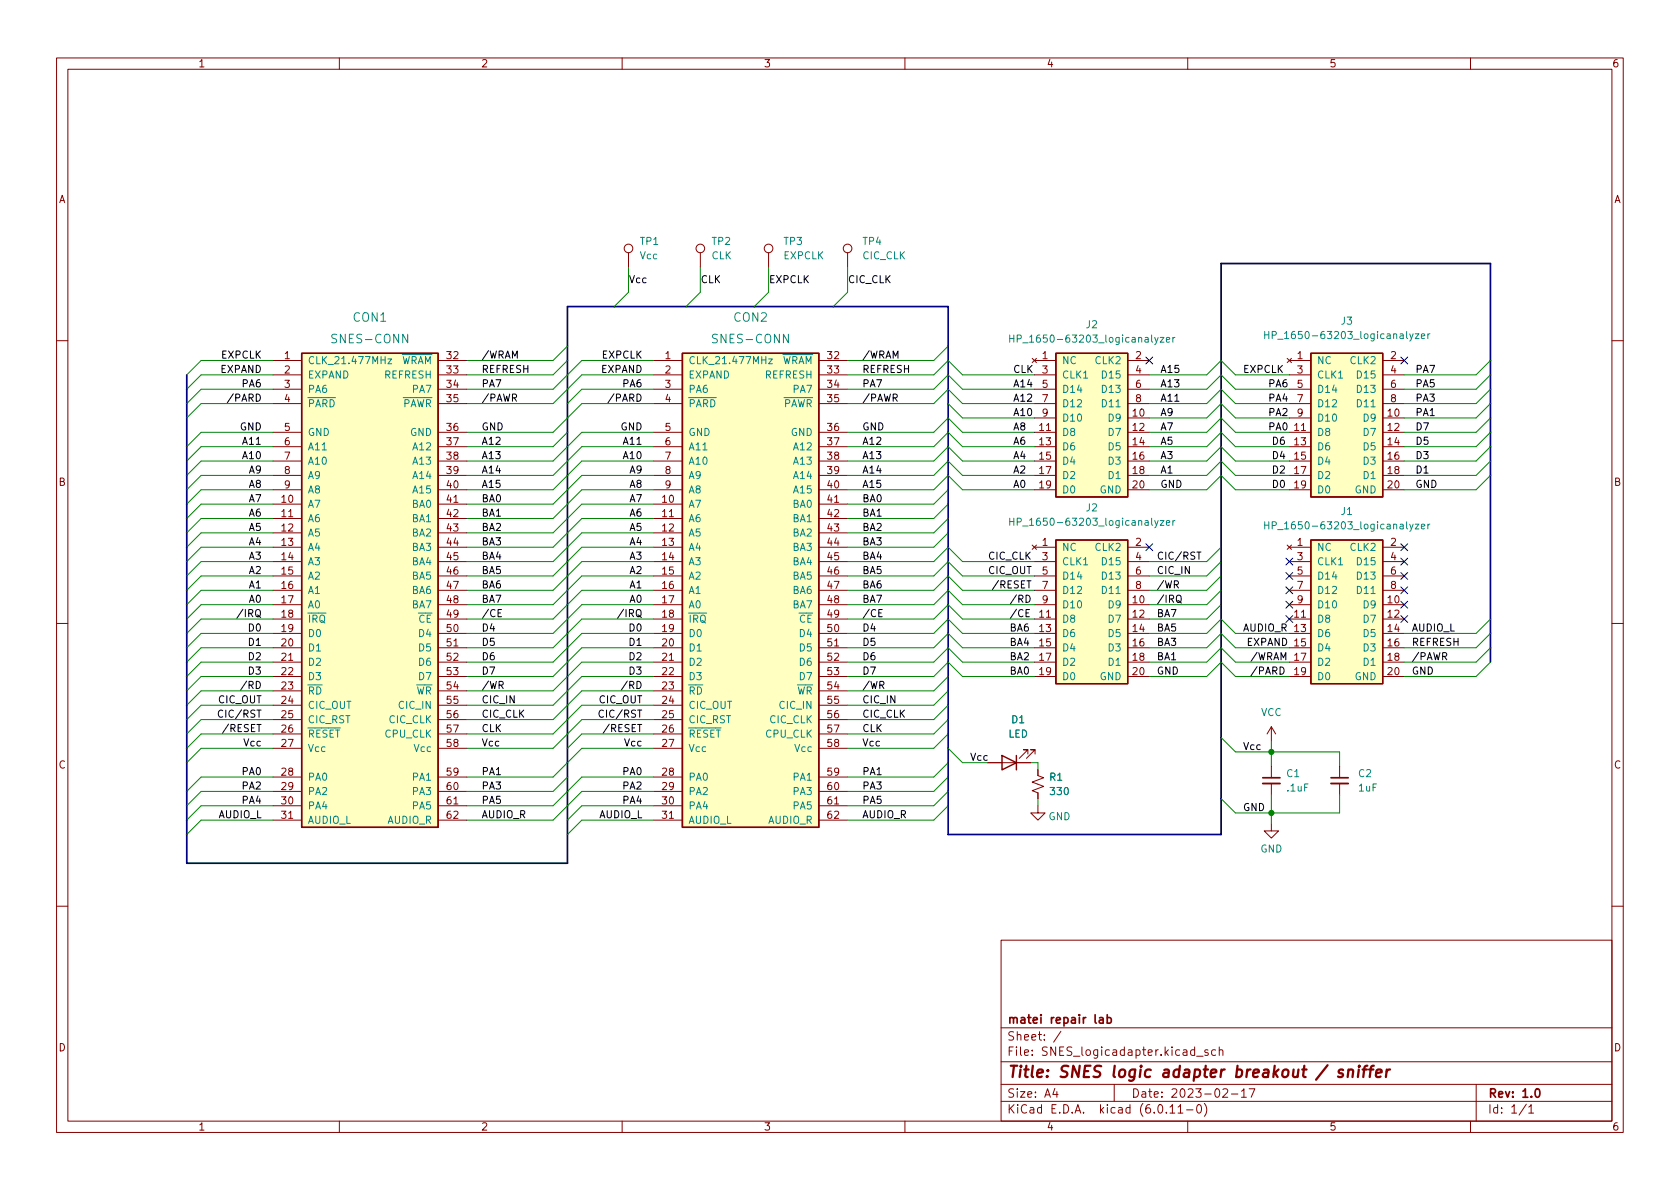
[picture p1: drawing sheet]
<svg xmlns="http://www.w3.org/2000/svg" width="297mm" height="210mm" viewBox="0 0 297 210" stroke-linecap="round" stroke-linejoin="round" font-family="sans-serif">
<g fill="none" stroke="#840000" stroke-width=".18">
<path d="M10 10.2h277v190.1h-277zM12 12.2h273v186.1h-273zM60 10.2v2M110 10.2v2M160 10.2v2M210 10.2v2M260 10.2v2M111.1 44.7v2.5M123.8 44.7v2.5M135.9 44.7v2.5M149.9 44.7v2.5M10 60.2h2"/>
<path d="M48.3 63.7h5M48.3 66.3h5M48.3 68.8h5M48.3 71.4h5M48.3 76.4h5M48.3 79h5M77.5 63.7h5M77.5 66.3h5M77.5 68.8h5M77.5 71.4h5M77.5 76.4h5M77.5 79h5"/>
<path d="M115.6 63.7h5M115.6 66.3h5M115.6 68.8h5M115.6 71.4h5M115.6 76.4h5M115.6 79h5M144.8 63.7h5.1M144.8 66.3h5.1M144.8 68.8h5.1M144.8 71.4h5.1M144.8 76.4h5.1M144.8 79h5.1"/>
<path d="M182.5 63.4l.8 .7M182.9 63.7h3.8M182.9 66.3h3.8M182.9 68.8h3.8M182.9 71.4h3.8M182.9 76.4h3.8M182.9 79h3.8M182.9 73.9h3.8M183.3 63.4l-.8 .7M185 76.1h.8M199.4 63.7h3.8M199.4 66.3h3.8"/>
<path d="M199.4 68.8h3.8M199.4 71.4h3.8M199.4 76.4h3.8M199.4 79h3.8M199.4 73.9h3.8M227.6 63.4l.7 .7M228 63.7h3.8M228 66.3h3.8M228 68.8h3.8M228 71.4h3.8M228 76.4h3.8M228 79h3.8"/>
<path d="M228 73.9h3.8M228.3 63.4l-.7 .7M230.1 76.1h.7M244.5 63.7h3.8M244.5 66.3h3.8M244.5 68.8h3.8M244.5 71.4h3.8M244.5 76.4h3.8M244.5 79h3.8M244.5 73.9h3.8M285 60.2h2M48.3 89.1h5"/>
<path d="M48.3 91.7h5M48.3 94.2h5M48.3 96.8h5M48.3 99.3h5M48.3 81.5h5M48.3 84.1h5M48.3 86.6h5M51 91.4h.8M77.5 89.1h5M77.5 91.7h5M77.5 94.2h5M77.5 96.8h5"/>
<path d="M77.5 99.3h5M77.5 81.5h5M77.5 84.1h5M77.5 86.6h5M80.3 88.8h.7M115.6 89.1h5M115.6 91.7h5M115.6 94.2h5M115.6 96.8h5M115.6 99.3h5M115.6 81.5h5M115.6 84.1h5"/>
<path d="M115.6 86.6h5M118.4 91.4h.7M144.8 89.1h5.1M144.8 91.7h5.1M144.8 94.2h5.1M144.8 96.8h5.1M144.8 99.3h5.1M144.8 81.5h5.1M144.8 84.1h5.1M144.8 86.6h5.1M147.6 88.8h.7M182.5 96.4l.8 .7"/>
<path d="M182.9 96.8h3.8M182.9 99.3h3.8M182.9 81.5h3.8M182.9 84.1h3.8M182.9 86.6h3.8M183.3 96.4l-.8 .7M199.4 96.8h3.8M199.4 99.3h3.8M199.4 81.5h3.8M199.4 84.1h3.8M199.4 86.6h3.8M227.6 96.4l.7 .7"/>
<path d="M228 96.8h3.8M228 99.3h3.8M228 81.5h3.8M228 84.1h3.8M228 86.6h3.8M228.3 96.4l-.7 .7M244.5 96.8h3.8M244.5 99.3h3.8M244.5 81.5h3.8M244.5 84.1h3.8M244.5 86.6h3.8M10 110.2h2"/>
<path d="M48.3 101.8h5M48.3 104.4h5M48.3 106.9h5M48.3 109.5h5M48.3 112h5M48.3 114.5h5M48.3 117.1h5M48.3 119.6h5M51 116.8h.8M77.5 101.8h5M77.5 104.4h5M77.5 106.9h5"/>
<path d="M77.5 109.5h5M77.5 112h5M77.5 114.5h5M77.5 117.1h5M77.5 119.6h5M80.3 114.2h.7M115.6 101.8h5M115.6 104.4h5M115.6 106.9h5M115.6 109.5h5M115.6 112h5M115.6 114.5h5"/>
<path d="M115.6 117.1h5M115.6 119.6h5M118.4 116.8h.7M144.8 101.8h5.1M144.8 104.4h5.1M144.8 106.9h5.1M144.8 109.5h5.1M144.8 112h5.1M144.8 114.5h5.1M144.8 117.1h5.1M144.8 119.6h5.1M147.6 114.2h.7"/>
<path d="M182.9 101.8h3.8M182.9 104.4h3.8M182.9 106.9h3.8M182.9 109.5h3.8M182.9 112h3.8M182.9 114.5h3.8M182.9 117.1h3.8M182.9 119.6h3.8M185 109.2h.8M199.4 101.8h3.8M199.4 104.4h3.8M199.4 106.9h3.8"/>
<path d="M199.4 109.5h3.8M199.4 112h3.8M199.4 114.5h3.8M199.4 117.1h3.8M199.4 119.6h3.8M228 101.8h3.8M228 104.4h3.8M228 106.9h3.8M228 109.5h3.8M228 112h3.8M228 114.5h3.8M228 117.1h3.8"/>
<path d="M228 119.6h3.8M230.1 109.2h.7M244.5 101.8h3.8M244.5 104.4h3.8M244.5 106.9h3.8M244.5 109.5h3.8M244.5 112h3.8M244.5 114.5h3.8M244.5 117.1h3.8M244.5 119.6h3.8M285 110.2h2M48.3 122.2h5"/>
<path d="M48.3 124.7h5M48.3 127.2h5M48.3 129.8h5M48.3 132.3h5M48.3 137.4h5M48.3 139.9h5M77.5 122.2h5M77.5 124.7h5M77.5 127.2h5M77.5 129.8h5M77.5 132.3h5M77.5 137.4h5"/>
<path d="M77.5 139.9h5M115.6 122.2h5M115.6 124.7h5M115.6 127.2h5M115.6 129.8h5M115.6 132.3h5M115.6 137.4h5M115.6 139.9h5M144.8 122.2h5.1M144.8 124.7h5.1M144.8 127.2h5.1M144.8 129.8h5.1"/>
<path d="M144.8 132.3h5.1M144.8 137.4h5.1M144.8 139.9h5.1M174.6 134.9h7.6M181.7 133.3v-.7h-.7h.7l-1.5 1.5M183 133.3v-.7h-.8h.8l-1.5 1.5M183.5 136.1v1.1l1 .3-2 .8 2 .8-2 .7 1 .4v1M224.8 128.5v2.6M224.8 135.5v2M224.8 138.6v2M224.8 128.5l-.8 1.3M224.8 128.5l.8 1.3"/>
<path d="M236.9 135.5v2M236.9 138.6v2M48.3 142.5h5M48.3 145h5M51 144.7h.8M77.5 142.5h5M77.5 145h5M80.3 142.2h.7M115.6 142.5h5M115.6 145h5M118.4 144.7h.7M144.8 142.5h5.1"/>
<path d="M144.8 145h5.1M147.6 142.2h.7M183.5 142.5v1.3h1.3l-1.3 1.2-1.3-1.2h1.3M224.8 145.7v1.2h1.3l-1.3 1.3-1.3-1.3h1.3M10 160.2h2M177 166.3h108v32h-108zM285 160.2h2M60 198.3v2M110 198.3v2M160 198.3v2M177 194.8h108M177 191.8h108"/>
<path d="M177 187.8h108M177 181.8h108M182.5 186.5v.1M182.5 185.7v.1M184.6 183.8v.1M184.6 183v.1M187.6 182.4l-1.3 1.9M197 191.8v3M210 198.3v2M211.8 195.4l.1-.1a.81 .81 0 0 1 .6 .7 .81 .81 0 0 1-.3 .8h-.1a.81 .81 0 0 1-.6-.6 .81 .81 0 0 1 .3-.8zM212.9 195.1a1.72 1.72 0 0 1 0 2.3M213.6 185.7l-.4-.1-.2 .2 .1 .3 .5 .1v.4h-.6"/>
<path d="M214.9 185.7l-.4-.1-.3 .3v.4l.2 .3h.5M215.6 185.8l.2-.2 .3 .1 .1 .9M215.6 185.1v1.5M217.7 193.5h1.2M219.5 193l.4-.5v1.5M219.5 194h.9M220.9 192.5h1l-.7 1.5M260 198.3v2M261 191.8v6.5M270.3 195.8l.4-.5v1.5M270.3 196.8h.9"/>
<circle cx="111.1" cy="43.9" r=".76"/>
<circle cx="123.8" cy="43.9" r=".76"/>
<circle cx="135.9" cy="43.9" r=".76"/>
<circle cx="149.9" cy="43.9" r=".76"/>
</g>
<path d="M218.7 189.2l.2-.1 .6 .1 .1 .3v.6a.66 .66 0 0 1-1 .3M218.8 188.5l-.2 2M234.7 188.4l-2 2.5M237.5 189.2a.49 .49 0 0 0-.8 .3l.1 .2 .6 .2 .1 .2-.2 .3-.2 .1-.5-.1" fill="none" stroke="#840000" stroke-width=".4"/>
<path d="M223.3 137.5h3M235.3 137.5h3.1M184.1 179.4v.2M184.1 179.9v1" fill="none" stroke="#840000" stroke-width=".3"/>
<g fill="#ffffc2" stroke="#ffffc2" stroke-width=".18">
<path d="M120.6 62.5h24.2v83.8h-24.2z"/>
<path d="M231.8 62.5h12.7v25.4h-12.7z"/>
<path d="M231.8 95.5h12.7v25.4h-12.7z"/>
<path d="M53.3 62.5h24.2v83.8h-24.2z"/>
<path d="M186.7 95.5h12.7v25.4h-12.7z"/>
<path d="M186.7 62.5h12.7v25.4h-12.7z"/>
</g>
<path d="M53.3 62.5h24.2v83.8h-24.2zM120.6 62.5h24.2v83.8h-24.2zM186.7 62.5h12.7v25.4h-12.7zM231.8 62.5h12.7v25.4h-12.7zM186.7 95.5h12.7v25.4h-12.7zM231.8 95.5h12.7v25.4h-12.7zM177.2 133.6l2.5 1.3-2.5 1.2zM179.7 133.6v2.5" fill="none" stroke="#840000" stroke-width=".25"/>
<g fill="none" stroke="#008484" stroke-width=".18">
<path d="M72.1 59.1v1.5l-.9-1.5v1.5M139.4 59.1v1.5l-.9-1.5v1.5M202.5 59.7h.5v.8M203 60h-.4l-.2 .2 .2 .3h.4M203.6 59.2v1.1l.2 .2M204.2 59.7l.3 .8M204.8 59.7l-.5 1.1-.1 .1M205.1 59.7h.7l-.7 .8h.7M207.4 59.7v.8M207.7 59.7l-.3 .2M247.6 59.1h.4l.1 .8M248.1 59.3l-.4 .1-.2 .2 .2 .3 .4-.1"/>
<path d="M248.7 58.6v1.1l.2 .2M249.3 59l.3 .9M249.9 59l-.5 1.2-.1 .1M250.2 59h.7l-.7 .9h.7M251.3 59.5l.6-.2v-.2l-.4-.1-.2 .2 .1 .6h.5M252.5 59v.9M252.8 59l-.3 .3M58.1 70.3h1.2M68.6 63.5h.6l-.6 .8h.6M71.1 62.7h5.3M71.3 70.3h1.3M125.4 70.3h1.2"/>
<path d="M135.9 63.5h.7l-.7 .8h.7M138.4 62.7h5.3M138.6 70.3h1.3M197.3 71.9h.8M206.2 60.1l.6-.1v-.3h-.4l-.2 .1 .1 .7h.5M242.4 71.9h.7M202.5 92.1h.5v.8M203 92.4h-.4l-.2 .2 .2 .3 .4-.1M203.6 91.6v1.1l.2 .2M204.2 92.1l.3 .8M204.8 92.1l-.5 1.1-.1 .1M205.1 92.1h.7l-.7 .8h.7"/>
<path d="M206.2 92.5l.6-.1v-.3h-.4l-.2 .1 .1 .6h.5M207.4 92.1v.8M207.7 92.1l-.3 .2M247.6 92.7h.4l.1 .8M248.1 93h-.4l-.2 .2 .2 .3h.4M248.7 92.3v1.1l.2 .1M249.3 92.7l.3 .8M249.9 92.7l-.5 1.1-.1 .2M250.2 92.7h.7l-.7 .8h.7M251.3 93.1l.6-.1v-.3h-.4l-.2 .2 .1 .6h.5M252.5 92.7v.8M252.8 92.7l-.3 .2"/>
<path d="M56.3 108.4h1.3M123.6 108.4h1.3M197.3 105h.8M242.4 105h.7"/>
</g>
<path d="M223.3 138.6h3M235.3 138.6h3.1" fill="none" stroke="#840000" stroke-width=".33"/>
<g fill="none" stroke="#000" stroke-width=".18">
<path d="M45.3 69.7a.64 .64 0 0 1 .7 .6 .64 .64 0 0 1-.7 .7zM112.6 69.7a.64 .64 0 0 1 .8 .6 .64 .64 0 0 1-.8 .7zM211.6 97.6h.7M45.4 107.8h.1a.43 .43 0 0 1 .5 .4v.4a.42 .42 0 0 1-.4 .5 .42 .42 0 0 1-.4-.5v-.4zM45.4 108.8l.7 .4M88.7 107.8h-.6v1.3h.6M112.6 108l.2-.2a.43 .43 0 0 1 .5 .4v.4a.42 .42 0 0 1-.4 .5 .42 .42 0 0 1-.4-.5zM112.7 108.8l.7 .4M156 107.8h-.6v1.3h.6M181.4 105.2a.64 .64 0 0 1 .7 .7 .64 .64 0 0 1-.7 .6zM181.6 102.7h.7M182 107.8h-.6v1.3h.6"/>
<path d="M208.1 105.4l.2-.2a.43 .43 0 0 1 .5 .5v.4a.42 .42 0 0 1-.4 .4 .42 .42 0 0 1-.4-.4zM208.2 106.2l.7 .4M226.3 117.9a.64 .64 0 0 1 .7 .7 .64 .64 0 0 1-.7 .6zM45.3 120.5a.64 .64 0 0 1 .7 .6 .64 .64 0 0 1-.7 .7zM45.4 128.1h.8M45.4 125.6h.8M112.6 120.5a.64 .64 0 0 1 .8 .6 .64 .64 0 0 1-.8 .7zM112.7 128.1h.8M112.7 125.6h.8"/>
</g>
<path d="M33 66.3v86.3h67.3v-98.4h67.3v93.4h48.3v-101h47.6v70.5" fill="none" stroke="#000084" stroke-width=".3"/>
<g fill="none" stroke="#008400" stroke-width=".18">
<path d="M111.1 47.2v4.5l-2.5 2.5M123.8 47.2v4.5l-2.5 2.5M135.9 47.2v4.5l-2.6 2.5M149.9 47.2v4.5l-2.6 2.5M48.3 68.8h-12.7l-2.6 2.6M48.3 79h-12.7l-2.6 2.5M48.3 76.4h-12.7l-2.6 2.6M48.3 71.4h-12.7l-2.6 2.5M48.3 63.7h-12.7l-2.6 2.6M48.3 66.3h-12.7l-2.6 2.5M100.3 76.4l-2.5 2.6h-15.3M100.3 61.2l-2.5 2.5h-15.3"/>
<path d="M100.3 63.7l-2.5 2.6h-15.3M115.6 63.7h-12.7l-5.1 5.1h-15.3M115.6 68.8h-12.7l-2.6 2.6M115.6 76.4h-12.7l-5.1 5.1h-15.3M115.6 79h-12.7l-5.1 5.1h-15.3M115.6 71.4h-12.7l-5.1 5h-15.3M115.6 66.3h-12.7l-5.1 5.1h-15.3M149.9 68.8h15.2l2.5-2.5 2.6 2.5h12.7M149.9 79h15.2l2.5-2.6 2.6 2.6h12.7M149.9 76.4h15.2l2.5-2.5 2.6 2.5h12.7M149.9 71.4h15.2l2.5-2.6 2.6 2.6h12.7M149.9 66.3h15.2l2.5-2.6 2.6 2.6h12.7"/>
<path d="M167.6 61.2l-2.5 2.5h-15.2M167.6 71.4l2.6 2.5h12.7M203.2 68.8h10.2l2.5-2.5 2.5 2.5h9.6M203.2 79h10.2l2.5-2.6 2.5 2.6h9.6M203.2 76.4h10.2l2.5-2.5 2.5 2.5h9.6M203.2 71.4h10.2l2.5-2.6 2.5 2.6h9.6M203.2 66.3h10.2l2.5-2.6 2.5 2.6h9.6M203.2 73.9h10.2l2.5-2.5 2.5 2.5h9.6M263.5 66.3l-2.5 2.5h-12.7M263.5 79l-2.5 2.5h-12.7M263.5 76.4l-2.5 2.6h-12.7M263.5 73.9l-2.5 2.5h-12.7"/>
<path d="M263.5 68.8l-2.5 2.6h-12.7M263.5 63.7l-2.5 2.6h-12.7M263.5 71.4l-2.5 2.5h-12.7M48.3 99.3h-12.7l-2.6 2.5M48.3 91.7h-12.7l-2.6 2.5M48.3 81.5h-12.7l-2.6 2.6M48.3 86.6h-12.7l-2.6 2.5M48.3 84.1h-12.7l-2.6 2.5M48.3 89.1h-12.7l-2.6 2.6M48.3 96.8h-12.7l-2.6 2.5M48.3 94.2h-12.7l-2.6 2.6M115.6 94.2h-12.7l-5.1 5.1h-15.3"/>
<path d="M115.6 99.3h-12.7l-5.1 5.1h-15.3M115.6 86.6h-12.7l-5.1 5.1h-15.3M115.6 91.7h-12.7l-5.1 5.1h-15.3M115.6 96.8h-12.7l-5.1 5h-15.3M115.6 81.5h-12.7l-5.1 5.1h-15.3M115.6 84.1h-12.7l-5.1 5h-15.3M115.6 89.1h-12.7l-5.1 5.1h-15.3M149.9 99.3h15.2l2.5-2.5 2.6 2.5h12.7M149.9 81.5h15.2l2.5-2.5 2.6 2.5h12.7M149.9 86.6h15.2l2.5-2.5 2.6 2.5h12.7M149.9 84.1h15.2l2.5-2.6 2.6 2.6h12.7M167.6 89.1l-2.5 2.6h-15.2"/>
<path d="M167.6 86.6l-2.5 2.5h-15.2M167.6 94.2l-2.5 2.6h-15.2M167.6 91.7l-2.5 2.5h-15.2M203.2 81.5h10.2l2.5-2.5 2.5 2.5h9.6M203.2 86.6h10.2l2.5-2.5 2.5 2.5h9.6M203.2 84.1h10.2l2.5-2.6 2.5 2.6h9.6M215.9 96.8l-2.5 2.5h-10.2M215.9 99.3l-2.5 2.5h-10.2M263.5 84.1l-2.5 2.5h-12.7M263.5 81.5l-2.5 2.6h-12.7M48.3 114.5h-12.7l-2.6 2.6M48.3 101.8h-12.7l-2.6 2.6"/>
<path d="M48.3 104.4h-12.7l-2.6 2.5M48.3 109.5h-12.7l-2.6 2.5M48.3 106.9h-12.7l-2.6 2.6M48.3 112h-12.7l-2.6 2.5M48.3 117.1h-12.7l-2.6 2.5M48.3 119.6h-12.7l-2.6 2.6M115.6 117.1h-12.7l-5.1 5.1h-15.3M115.6 109.5h-12.7l-5.1 5h-15.3M115.6 114.5h-12.7l-5.1 5.1h-15.3M115.6 119.6h-12.7l-5.1 5.1h-15.3M115.6 101.8h-12.7l-5.1 5.1h-15.3M115.6 104.4h-12.7l-5.1 5.1h-15.3"/>
<path d="M115.6 106.9h-12.7l-5.1 5.1h-15.3M115.6 112h-12.7l-5.1 5.1h-15.3M149.9 114.5h15.2l2.5-2.5 2.6 2.5h12.7M149.9 101.8h15.2l2.5-2.5 2.6 2.5h12.7M149.9 104.4h15.2l2.5-2.6 2.6 2.6h12.7M149.9 109.5h15.2l2.5-2.6 2.6 2.6h12.7M149.9 106.9h15.2l2.5-2.5 2.6 2.5h12.7M149.9 112h15.2l2.5-2.5 2.6 2.5h12.7M149.9 117.1h15.2l2.5-2.6 2.6 2.6h12.7M149.9 119.6h15.2l2.5-2.5 2.6 2.5h12.7M167.6 119.6l-2.5 2.6h-15.2M203.2 114.5h10.2l2.5-2.5 2.5 2.5h9.6"/>
<path d="M203.2 112h10.2l2.5-2.5 2.5 2.5h9.6M203.2 117.1h10.2l2.5-2.6 2.5 2.6h9.6M203.2 119.6h10.2l2.5-2.5 2.5 2.5h9.6M215.9 101.8l-2.5 2.6h-10.2M215.9 106.9l-2.5 2.6h-10.2M215.9 104.4l-2.5 2.5h-10.2M263.5 112l-2.5 2.5h-12.7M263.5 109.5l-2.5 2.5h-12.7M263.5 114.5l-2.5 2.6h-12.7M263.5 117.1l-2.5 2.5h-12.7M48.3 122.2h-12.7l-2.6 2.5M48.3 124.7h-12.7l-2.6 2.5"/>
<path d="M48.3 137.4h-12.7l-2.6 2.5M48.3 129.8h-12.7l-2.6 2.5M48.3 132.3h-12.7l-2.6 2.6M48.3 127.2h-12.7l-2.6 2.6M48.3 139.9h-12.7l-2.6 2.6M100.3 137.4l-2.5 2.5h-15.3M115.6 122.2h-12.7l-5.1 5h-15.3M115.6 124.7h-12.7l-5.1 5.1h-15.3M115.6 132.3h-12.7l-5.1 5.1h-15.3M115.6 137.4h-12.7l-5.1 5.1h-15.3M115.6 139.9h-12.7l-5.1 5.1h-15.3M115.6 129.8h-12.7l-2.6 2.5"/>
<path d="M115.6 127.2h-12.7l-5.1 5.1h-15.3M167.6 122.2l-2.5 2.5h-15.2M167.6 134.9l-2.5 2.5h-15.2M167.6 127.2l-2.5 2.6h-15.2M167.6 129.8l-2.5 2.5h-15.2M167.6 124.7l-2.5 2.5h-15.2M167.6 139.9l-2.5 2.6h-15.2M167.6 137.4l-2.5 2.5h-15.2M167.6 132.3l2.6 2.6h4.4M182.2 134.9h1.3v1.2M215.9 130.4l2.5 2.6h18.5v2.5M224.8 131.1v4.4"/>
<path d="M48.3 145h-12.7l-2.6 2.6M48.3 142.5h-12.7l-2.6 2.5M115.6 145h-12.7l-2.6 2.6M115.6 142.5h-12.7l-2.6 2.5M167.6 142.5l-2.5 2.5h-15.2M183.5 141.2v1.3M224.8 140.6v5.1M236.9 140.6v3.2h-18.5l-2.5-2.6"/>
</g>
<g fill="none" stroke="#000084" stroke-width=".18">
<path d="M202.6 63.1l1.2 1.3M203.8 63.1l-1.2 1.3M247.7 63.1l1.2 1.3M248.9 63.1l-1.2 1.3M202.6 96.2l1.2 1.2M203.8 96.2l-1.2 1.2M227.4 98.7l1.2 1.2M228.6 98.7l-1.2 1.2M247.7 96.2l1.2 1.2M247.7 98.7l1.2 1.2M248.9 96.2l-1.2 1.2M248.9 98.7l-1.2 1.2"/>
<path d="M227.4 101.2l1.2 1.3M227.4 103.8l1.2 1.2M227.4 106.3l1.2 1.2M227.4 108.9l1.2 1.2M228.6 101.2l-1.2 1.3M228.6 103.8l-1.2 1.2M228.6 106.3l-1.2 1.2M228.6 108.9l-1.2 1.2M247.7 106.3l1.2 1.2M247.7 103.8l1.2 1.2M247.7 101.2l1.2 1.3M247.7 108.9l1.2 1.2"/>
<path d="M248.9 106.3l-1.2 1.2M248.9 103.8l-1.2 1.2M248.9 101.2l-1.2 1.3M248.9 108.9l-1.2 1.2"/>
</g>
<g fill="#008400" stroke="#008400" stroke-width=".18">
<circle cx="224.8" cy="133" r=".46"/>
<circle cx="224.8" cy="143.8" r=".46"/>
</g>
<g font-size="2.8" fill="#840000">
<text x="178" y="191.2">Title:</text>
<text x="187.3" y="191.2">SNES logic</text>
<text x="206.2" y="191.2">adapter</text>
<text x="219.4" y="191.2">breakout</text>
<text x="238.3" y="191.2">sniffer</text>
</g>
<g font-size="2.1" fill="#008484">
<text x="62.2" y="57.4">CON1</text>
<text x="129.6" y="57.4">CON2</text>
<text x="58.3" y="61.2">SNES-CONN</text>
<text x="125.6" y="61.2">SNES-CONN</text>
</g>
<g font-size="2.1" fill="#840000">
<text x="178" y="184.5">Sheet:</text>
<text x="178" y="181.5">matei</text>
<text x="185.7" y="181.5">repair</text>
<text x="193.7" y="181.5">lab</text>
<text x="178" y="187.2">File:</text>
<text x="184.4" y="187.2">SNES_logicadapter.kicad_sch</text>
<text x="178" y="197.4">KiCad</text>
<text x="178" y="194.6">Size:</text>
<text x="184.7" y="194.6">A4</text>
<text x="185.7" y="197.4">E.D.A.</text>
<text x="194.6" y="197.4">kicad</text>
<text x="200" y="194.6">Date:</text>
<text x="201.8" y="197.4">(6.0.11-0)</text>
<text x="207" y="194.6">2023-02-17</text>
<text x="263" y="194.6">Rev:</text>
<text x="263" y="197.4">Id:</text>
<text x="267.1" y="197.4">1/1</text>
<text x="269.1" y="194.6">1.0</text>
</g>
<g font-size="1.8" fill="#840000">
<text x="35" y="12.3">1</text>
<text x="85" y="12.3">2</text>
<text x="135" y="12.3">3</text>
<text x="185" y="12.3">4</text>
<text x="235" y="12.3">5</text>
<text x="285" y="12.3">6</text>
<text x="10.4" y="36.3">A</text>
<text x="285.4" y="36.3">A</text>
<text x="50.1" y="63.5">1</text>
<text x="78.7" y="63.5">32</text>
<text x="117.4" y="63.5">1</text>
<text x="146" y="63.5">32</text>
<text x="184.1" y="63.5">1</text>
<text x="200.6" y="63.5">2</text>
<text x="229.2" y="63.5">1</text>
<text x="245.7" y="63.5">2</text>
<text x="50.1" y="66">2</text>
<text x="50.1" y="68.6">3</text>
<text x="50.1" y="71.1">4</text>
<text x="78.7" y="66">33</text>
<text x="78.7" y="68.6">34</text>
<text x="78.7" y="71.1">35</text>
<text x="117.4" y="66">2</text>
<text x="117.4" y="68.6">3</text>
<text x="117.4" y="71.1">4</text>
<text x="146" y="66">33</text>
<text x="146" y="68.6">34</text>
<text x="146" y="71.1">35</text>
<text x="184.1" y="66">3</text>
<text x="184.1" y="68.6">5</text>
<text x="184.1" y="71.1">7</text>
<text x="200.6" y="66">4</text>
<text x="200.6" y="68.6">6</text>
<text x="200.6" y="71.1">8</text>
<text x="229.2" y="66">3</text>
<text x="229.2" y="68.6">5</text>
<text x="229.2" y="71.1">7</text>
<text x="245.7" y="66">4</text>
<text x="245.7" y="68.6">6</text>
<text x="245.7" y="71.1">8</text>
<text x="50.1" y="76.2">5</text>
<text x="78.7" y="76.2">36</text>
<text x="117.4" y="76.2">5</text>
<text x="146" y="76.2">36</text>
<text x="183.5" y="76.2">11</text>
<text x="184.1" y="73.7">9</text>
<text x="200" y="73.7">10</text>
<text x="200" y="76.2">12</text>
<text x="228.6" y="76.2">11</text>
<text x="229.2" y="73.7">9</text>
<text x="245.1" y="73.7">10</text>
<text x="245.1" y="76.2">12</text>
<text x="50.1" y="78.7">6</text>
<text x="50.1" y="81.3">7</text>
<text x="50.1" y="83.8">8</text>
<text x="78.7" y="78.7">37</text>
<text x="78.7" y="81.3">38</text>
<text x="78.7" y="83.8">39</text>
<text x="117.4" y="78.7">6</text>
<text x="117.4" y="81.3">7</text>
<text x="117.4" y="83.8">8</text>
<text x="146" y="78.7">37</text>
<text x="146" y="81.3">38</text>
<text x="146" y="83.8">39</text>
<text x="183.5" y="78.7">13</text>
<text x="183.5" y="81.3">15</text>
<text x="183.5" y="83.8">17</text>
<text x="200" y="78.7">14</text>
<text x="200" y="81.3">16</text>
<text x="200" y="83.8">18</text>
<text x="228.6" y="78.7">13</text>
<text x="228.6" y="81.3">15</text>
<text x="228.6" y="83.8">17</text>
<text x="245.1" y="78.7">14</text>
<text x="245.1" y="81.3">16</text>
<text x="245.1" y="83.8">18</text>
<text x="10.3" y="86.3">B</text>
<text x="49.5" y="88.9">10</text>
<text x="50.1" y="86.4">9</text>
<text x="78.7" y="86.4">40</text>
<text x="78.7" y="88.9">41</text>
<text x="116.8" y="88.9">10</text>
<text x="117.4" y="86.4">9</text>
<text x="146" y="86.4">40</text>
<text x="146" y="88.9">41</text>
<text x="183.5" y="86.4">19</text>
<text x="200" y="86.4">20</text>
<text x="228.6" y="86.4">19</text>
<text x="245.1" y="86.4">20</text>
<text x="285.3" y="86.3">B</text>
<text x="49.5" y="91.4">11</text>
<text x="49.5" y="94">12</text>
<text x="78.7" y="91.4">42</text>
<text x="78.7" y="94">43</text>
<text x="116.8" y="91.4">11</text>
<text x="116.8" y="94">12</text>
<text x="146" y="91.4">42</text>
<text x="146" y="94">43</text>
<text x="49.5" y="96.5">13</text>
<text x="49.5" y="99.1">14</text>
<text x="49.5" y="101.6">15</text>
<text x="78.7" y="96.5">44</text>
<text x="78.7" y="99.1">45</text>
<text x="78.7" y="101.6">46</text>
<text x="116.8" y="96.5">13</text>
<text x="116.8" y="99.1">14</text>
<text x="116.8" y="101.6">15</text>
<text x="146" y="96.5">44</text>
<text x="146" y="99.1">45</text>
<text x="146" y="101.6">46</text>
<text x="184.1" y="96.5">1</text>
<text x="184.1" y="99.1">3</text>
<text x="184.1" y="101.6">5</text>
<text x="200.6" y="96.5">2</text>
<text x="200.6" y="99.1">4</text>
<text x="200.6" y="101.6">6</text>
<text x="229.2" y="96.5">1</text>
<text x="229.2" y="99.1">3</text>
<text x="229.2" y="101.6">5</text>
<text x="245.7" y="96.5">2</text>
<text x="245.7" y="99.1">4</text>
<text x="245.7" y="101.6">6</text>
<text x="49.5" y="104.1">16</text>
<text x="49.5" y="106.7">17</text>
<text x="78.7" y="104.1">47</text>
<text x="78.7" y="106.7">48</text>
<text x="116.8" y="104.1">16</text>
<text x="116.8" y="106.7">17</text>
<text x="146" y="104.1">47</text>
<text x="146" y="106.7">48</text>
<text x="184.1" y="104.1">7</text>
<text x="184.1" y="106.7">9</text>
<text x="200" y="106.7">10</text>
<text x="200.6" y="104.1">8</text>
<text x="229.2" y="104.1">7</text>
<text x="229.2" y="106.7">9</text>
<text x="245.1" y="106.7">10</text>
<text x="245.7" y="104.1">8</text>
<text x="49.5" y="109.2">18</text>
<text x="49.5" y="111.8">19</text>
<text x="78.7" y="109.2">49</text>
<text x="78.7" y="111.8">50</text>
<text x="116.8" y="109.2">18</text>
<text x="116.8" y="111.8">19</text>
<text x="146" y="109.2">49</text>
<text x="146" y="111.8">50</text>
<text x="183.5" y="109.2">11</text>
<text x="183.5" y="111.8">13</text>
<text x="200" y="109.2">12</text>
<text x="200" y="111.8">14</text>
<text x="228.6" y="109.2">11</text>
<text x="245.1" y="109.2">12</text>
<text x="245.1" y="111.8">14</text>
<text x="49.5" y="114.3">20</text>
<text x="49.5" y="116.8">21</text>
<text x="49.5" y="119.4">22</text>
<text x="78.7" y="114.3">51</text>
<text x="78.7" y="116.8">52</text>
<text x="78.7" y="119.4">53</text>
<text x="116.8" y="114.3">20</text>
<text x="116.8" y="116.8">21</text>
<text x="116.8" y="119.4">22</text>
<text x="146" y="114.3">51</text>
<text x="146" y="116.8">52</text>
<text x="146" y="119.4">53</text>
<text x="183.5" y="114.3">15</text>
<text x="183.5" y="116.8">17</text>
<text x="183.5" y="119.4">19</text>
<text x="200" y="114.3">16</text>
<text x="200" y="116.8">18</text>
<text x="200" y="119.4">20</text>
<text x="228.6" y="116.8">17</text>
<text x="228.6" y="119.4">19</text>
<text x="245.1" y="114.3">16</text>
<text x="245.1" y="116.8">18</text>
<text x="245.1" y="119.4">20</text>
<text x="49.5" y="121.9">23</text>
<text x="49.5" y="124.5">24</text>
<text x="78.7" y="121.9">54</text>
<text x="78.7" y="124.5">55</text>
<text x="116.8" y="121.9">23</text>
<text x="116.8" y="124.5">24</text>
<text x="146" y="121.9">54</text>
<text x="146" y="124.5">55</text>
<text x="49.5" y="127">25</text>
<text x="49.5" y="129.5">26</text>
<text x="78.7" y="127">56</text>
<text x="78.7" y="129.5">57</text>
<text x="116.8" y="127">25</text>
<text x="116.8" y="129.5">26</text>
<text x="146" y="127">56</text>
<text x="146" y="129.5">57</text>
<text x="10.3" y="136.3">C</text>
<text x="49.5" y="132.1">27</text>
<text x="49.5" y="137.2">28</text>
<text x="78.7" y="132.1">58</text>
<text x="78.7" y="137.2">59</text>
<text x="116.8" y="132.1">27</text>
<text x="116.8" y="137.2">28</text>
<text x="146" y="132.1">58</text>
<text x="146" y="137.2">59</text>
<text x="285.3" y="136.3">C</text>
<text x="49.5" y="139.7">29</text>
<text x="49.5" y="142.2">30</text>
<text x="78.7" y="139.7">60</text>
<text x="78.7" y="142.2">61</text>
<text x="116.8" y="139.7">29</text>
<text x="116.8" y="142.2">30</text>
<text x="146" y="139.7">60</text>
<text x="146" y="142.2">61</text>
<text x="49.5" y="144.8">31</text>
<text x="78.7" y="144.8">62</text>
<text x="116.8" y="144.8">31</text>
<text x="146" y="144.8">62</text>
<text x="10.3" y="186.3">D</text>
<text x="285.3" y="186.3">D</text>
<text x="35" y="200.3">1</text>
<text x="85" y="200.3">2</text>
<text x="135" y="200.3">3</text>
<text x="185" y="200.3">4</text>
<text x="235" y="200.3">5</text>
<text x="285" y="200.3">6</text>
</g>
<g font-size="1.8" fill="#008484">
<text x="113" y="43.7">TP1</text>
<text x="113" y="46.2">Vcc</text>
<text x="125.7" y="43.7">TP2</text>
<text x="125.7" y="46.2">CLK</text>
<text x="138.4" y="43.7">TP3</text>
<text x="138.4" y="46.2">EXPCLK</text>
<text x="152.4" y="43.7">TP4</text>
<text x="152.4" y="46.2">CIC_CLK</text>
<text x="191.9" y="58.4">J2</text>
<text x="237" y="57.8">J3</text>
<text x="54.4" y="64.8">CLK_21.477MHz</text>
<text x="71" y="64.8">~{WRAM}</text>
<text x="121.7" y="64.8">CLK_21.477MHz</text>
<text x="138.4" y="64.8">~{WRAM}</text>
<text x="178.1" y="61">HP_1650-63203_logicanalyzer</text>
<text x="187.7" y="64.8">NC</text>
<text x="193.4" y="64.8">CLK2</text>
<text x="223.2" y="60.3">HP_1650-63203_logicanalyzer</text>
<text x="232.8" y="64.8">NC</text>
<text x="238.5" y="64.8">CLK2</text>
<text x="54.4" y="67.3">EXPAND</text>
<text x="54.4" y="69.9">PA6</text>
<text x="67.8" y="67.3">REFRESH</text>
<text x="72.7" y="69.9">PA7</text>
<text x="121.7" y="67.3">EXPAND</text>
<text x="121.7" y="69.9">PA6</text>
<text x="135.1" y="67.3">REFRESH</text>
<text x="140" y="69.9">PA7</text>
<text x="187.7" y="67.3">CLK1</text>
<text x="187.7" y="69.9">D14</text>
<text x="194.5" y="67.3">D15</text>
<text x="194.5" y="69.9">D13</text>
<text x="232.8" y="67.3">CLK1</text>
<text x="232.8" y="69.9">D14</text>
<text x="239.6" y="67.3">D15</text>
<text x="239.6" y="69.9">D13</text>
<text x="54.4" y="72.4">~{PARD}</text>
<text x="54.4" y="77.5">GND</text>
<text x="71.2" y="72.4">~{PAWR}</text>
<text x="72.4" y="77.5">GND</text>
<text x="121.7" y="72.4">~{PARD}</text>
<text x="121.7" y="77.5">GND</text>
<text x="138.5" y="72.4">~{PAWR}</text>
<text x="139.7" y="77.5">GND</text>
<text x="187.7" y="77.5">D8</text>
<text x="187.7" y="72.4">D12</text>
<text x="187.7" y="74.9">D10</text>
<text x="194.5" y="72.4">D11</text>
<text x="195.7" y="74.9">D9</text>
<text x="195.7" y="77.5">D7</text>
<text x="232.8" y="77.5">D8</text>
<text x="232.8" y="72.4">D12</text>
<text x="232.8" y="74.9">D10</text>
<text x="239.6" y="72.4">D11</text>
<text x="240.8" y="74.9">D9</text>
<text x="240.8" y="77.5">D7</text>
<text x="54.4" y="80">A11</text>
<text x="54.4" y="82.6">A10</text>
<text x="72.8" y="80">A12</text>
<text x="72.8" y="82.6">A13</text>
<text x="121.7" y="80">A11</text>
<text x="121.7" y="82.6">A10</text>
<text x="140.1" y="80">A12</text>
<text x="140.1" y="82.6">A13</text>
<text x="187.7" y="80">D6</text>
<text x="187.7" y="82.6">D4</text>
<text x="195.7" y="80">D5</text>
<text x="195.7" y="82.6">D3</text>
<text x="232.8" y="80">D6</text>
<text x="232.8" y="82.6">D4</text>
<text x="240.8" y="80">D5</text>
<text x="240.8" y="82.6">D3</text>
<text x="54.4" y="85.1">A9</text>
<text x="54.4" y="87.6">A8</text>
<text x="72.8" y="85.1">A14</text>
<text x="72.8" y="87.6">A15</text>
<text x="121.7" y="85.1">A9</text>
<text x="121.7" y="87.6">A8</text>
<text x="140.1" y="85.1">A14</text>
<text x="140.1" y="87.6">A15</text>
<text x="187.7" y="85.1">D2</text>
<text x="187.7" y="87.6">D0</text>
<text x="194.4" y="87.6">GND</text>
<text x="195.7" y="85.1">D1</text>
<text x="232.8" y="85.1">D2</text>
<text x="232.8" y="87.6">D0</text>
<text x="239.4" y="87.6">GND</text>
<text x="240.8" y="85.1">D1</text>
<text x="54.4" y="90.2">A7</text>
<text x="54.4" y="92.7">A6</text>
<text x="54.4" y="95.3">A5</text>
<text x="72.7" y="90.2">BA0</text>
<text x="72.7" y="92.7">BA1</text>
<text x="72.7" y="95.3">BA2</text>
<text x="121.7" y="90.2">A7</text>
<text x="121.7" y="92.7">A6</text>
<text x="121.7" y="95.3">A5</text>
<text x="140" y="90.2">BA0</text>
<text x="140" y="92.7">BA1</text>
<text x="140" y="95.3">BA2</text>
<text x="178.1" y="93.3">HP_1650-63203_logicanalyzer</text>
<text x="191.9" y="90.8">J2</text>
<text x="223.2" y="94">HP_1650-63203_logicanalyzer</text>
<text x="237" y="91.4">J1</text>
<text x="54.4" y="97.8">A4</text>
<text x="54.4" y="100.3">A3</text>
<text x="72.7" y="97.8">BA3</text>
<text x="72.7" y="100.3">BA4</text>
<text x="121.7" y="97.8">A4</text>
<text x="121.7" y="100.3">A3</text>
<text x="140" y="97.8">BA3</text>
<text x="140" y="100.3">BA4</text>
<text x="187.7" y="97.8">NC</text>
<text x="187.7" y="100.3">CLK1</text>
<text x="193.4" y="97.8">CLK2</text>
<text x="194.5" y="100.3">D15</text>
<text x="232.8" y="97.8">NC</text>
<text x="232.8" y="100.3">CLK1</text>
<text x="238.5" y="97.8">CLK2</text>
<text x="239.6" y="100.3">D15</text>
<text x="54.4" y="102.9">A2</text>
<text x="54.4" y="105.4">A1</text>
<text x="54.4" y="108">A0</text>
<text x="72.7" y="102.9">BA5</text>
<text x="72.7" y="105.4">BA6</text>
<text x="72.7" y="108">BA7</text>
<text x="121.7" y="102.9">A2</text>
<text x="121.7" y="105.4">A1</text>
<text x="121.7" y="108">A0</text>
<text x="140" y="102.9">BA5</text>
<text x="140" y="105.4">BA6</text>
<text x="140" y="108">BA7</text>
<text x="187.7" y="102.9">D14</text>
<text x="187.7" y="105.4">D12</text>
<text x="187.7" y="108">D10</text>
<text x="194.5" y="102.9">D13</text>
<text x="194.5" y="105.4">D11</text>
<text x="195.7" y="108">D9</text>
<text x="232.8" y="102.9">D14</text>
<text x="232.8" y="105.4">D12</text>
<text x="232.8" y="108">D10</text>
<text x="239.6" y="102.9">D13</text>
<text x="239.6" y="105.4">D11</text>
<text x="240.8" y="108">D9</text>
<text x="54.4" y="110.5">~{IRQ}</text>
<text x="54.4" y="113">D0</text>
<text x="73.8" y="113">D4</text>
<text x="73.9" y="110.5">~{CE}</text>
<text x="121.7" y="110.5">~{IRQ}</text>
<text x="121.7" y="113">D0</text>
<text x="141.1" y="113">D4</text>
<text x="141.2" y="110.5">~{CE}</text>
<text x="187.7" y="110.5">D8</text>
<text x="187.7" y="113">D6</text>
<text x="195.7" y="110.5">D7</text>
<text x="195.7" y="113">D5</text>
<text x="232.8" y="110.5">D8</text>
<text x="232.8" y="113">D6</text>
<text x="240.8" y="110.5">D7</text>
<text x="240.8" y="113">D5</text>
<text x="54.4" y="115.6">D1</text>
<text x="54.4" y="118.1">D2</text>
<text x="73.8" y="115.6">D5</text>
<text x="73.8" y="118.1">D6</text>
<text x="121.7" y="115.6">D1</text>
<text x="121.7" y="118.1">D2</text>
<text x="141.1" y="115.6">D5</text>
<text x="141.1" y="118.1">D6</text>
<text x="187.7" y="115.6">D4</text>
<text x="187.7" y="118.1">D2</text>
<text x="195.7" y="115.6">D3</text>
<text x="195.7" y="118.1">D1</text>
<text x="232.8" y="115.6">D4</text>
<text x="232.8" y="118.1">D2</text>
<text x="240.8" y="115.6">D3</text>
<text x="240.8" y="118.1">D1</text>
<text x="54.4" y="120.7">D3</text>
<text x="54.4" y="123.2">~{RD}</text>
<text x="54.4" y="125.7">CIC_OUT</text>
<text x="70.3" y="125.7">CIC_IN</text>
<text x="73.6" y="123.2">~{WR}</text>
<text x="73.8" y="120.7">D7</text>
<text x="121.7" y="120.7">D3</text>
<text x="121.7" y="123.2">~{RD}</text>
<text x="121.7" y="125.7">CIC_OUT</text>
<text x="137.6" y="125.7">CIC_IN</text>
<text x="140.9" y="123.2">~{WR}</text>
<text x="141.1" y="120.7">D7</text>
<text x="187.7" y="120.7">D0</text>
<text x="194.4" y="120.7">GND</text>
<text x="232.8" y="120.7">D0</text>
<text x="239.4" y="120.7">GND</text>
<text x="54.4" y="128.3">CIC_RST</text>
<text x="54.4" y="130.8">~{RESET}</text>
<text x="67.9" y="130.8">CPU_CLK</text>
<text x="68.6" y="128.3">CIC_CLK</text>
<text x="121.7" y="128.3">CIC_RST</text>
<text x="121.7" y="130.8">~{RESET}</text>
<text x="135.2" y="130.8">CPU_CLK</text>
<text x="135.9" y="128.3">CIC_CLK</text>
<text x="178.2" y="130.8">LED</text>
<text x="178.7" y="128.3">D1</text>
<text x="222.9" y="127">VCC</text>
<text x="54.4" y="133.4">Vcc</text>
<text x="73" y="133.4">Vcc</text>
<text x="121.7" y="133.4">Vcc</text>
<text x="140.3" y="133.4">Vcc</text>
<text x="227.3" y="137.8">C1</text>
<text x="240" y="137.8">C2</text>
<text x="54.4" y="138.4">PA0</text>
<text x="54.4" y="141">PA2</text>
<text x="54.4" y="143.5">PA4</text>
<text x="72.7" y="138.4">PA1</text>
<text x="72.7" y="141">PA3</text>
<text x="72.7" y="143.5">PA5</text>
<text x="121.7" y="138.4">PA0</text>
<text x="121.7" y="141">PA2</text>
<text x="121.7" y="143.5">PA4</text>
<text x="140" y="138.4">PA1</text>
<text x="140" y="141">PA3</text>
<text x="140" y="143.5">PA5</text>
<text x="185.4" y="138.4">R1</text>
<text x="185.4" y="141">330</text>
<text x="227.3" y="140.3">.1uF</text>
<text x="240" y="140.3">1uF</text>
<text x="54.4" y="146.1">AUDIO_L</text>
<text x="68.4" y="146.1">AUDIO_R</text>
<text x="121.7" y="146.1">AUDIO_L</text>
<text x="135.7" y="146.1">AUDIO_R</text>
<text x="185.3" y="145.4">GND</text>
<text x="222.8" y="151.1">GND</text>
</g>
<g font-size="1.8">
<text x="111.1" y="50.1">Vcc</text>
<text x="123.8" y="50.1">CLK</text>
<text x="135.9" y="50.1">EXPCLK</text>
<text x="149.9" y="50.1">CIC_CLK</text>
<text x="38.9" y="65.9">EXPAND</text>
<text x="39" y="63.4">EXPCLK</text>
<text x="85.1" y="65.9">REFRESH</text>
<text x="85.1" y="63.4">/WRAM</text>
<text x="106.2" y="65.9">EXPAND</text>
<text x="106.3" y="63.4">EXPCLK</text>
<text x="152.4" y="63.4">/WRAM</text>
<text x="152.4" y="65.9">REFRESH</text>
<text x="179.1" y="65.9">CLK</text>
<text x="205.1" y="65.9">A15</text>
<text x="219.7" y="65.9">EXPCLK</text>
<text x="250.2" y="65.9">PA7</text>
<text x="40" y="71">/PARD</text>
<text x="42.6" y="68.5">PA6</text>
<text x="85.1" y="68.5">PA7</text>
<text x="85.1" y="71">/PAWR</text>
<text x="107.3" y="71">/PARD</text>
<text x="109.9" y="68.5">PA6</text>
<text x="152.4" y="71">/PAWR</text>
<text x="152.4" y="68.5">PA7</text>
<text x="179.1" y="71">A12</text>
<text x="179.1" y="68.5">A14</text>
<text x="205.1" y="68.5">A13</text>
<text x="205.1" y="71">A11</text>
<text x="224.2" y="68.5">PA6</text>
<text x="224.2" y="71">PA4</text>
<text x="250.2" y="71">PA3</text>
<text x="250.2" y="68.5">PA5</text>
<text x="42.3" y="76.1">GND</text>
<text x="85.1" y="76.1">GND</text>
<text x="109.6" y="76.1">GND</text>
<text x="152.4" y="76.1">GND</text>
<text x="179.1" y="73.6">A10</text>
<text x="179.1" y="76.1">A8</text>
<text x="205.1" y="76.1">A7</text>
<text x="205.1" y="73.6">A9</text>
<text x="224.2" y="76.1">PA0</text>
<text x="224.2" y="73.6">PA2</text>
<text x="250.2" y="76.1">D7</text>
<text x="250.2" y="73.6">PA1</text>
<text x="42.7" y="81.2">A10</text>
<text x="42.7" y="78.6">A11</text>
<text x="43.9" y="83.7">A9</text>
<text x="85.1" y="83.7">A14</text>
<text x="85.1" y="81.2">A13</text>
<text x="85.1" y="78.6">A12</text>
<text x="110" y="78.6">A11</text>
<text x="110" y="81.2">A10</text>
<text x="111.2" y="83.7">A9</text>
<text x="152.4" y="78.6">A12</text>
<text x="152.4" y="83.7">A14</text>
<text x="152.4" y="81.2">A13</text>
<text x="179.1" y="78.6">A6</text>
<text x="179.1" y="81.2">A4</text>
<text x="179.1" y="83.7">A2</text>
<text x="205.1" y="81.2">A3</text>
<text x="205.1" y="83.7">A1</text>
<text x="205.1" y="78.6">A5</text>
<text x="224.8" y="81.2">D4</text>
<text x="224.8" y="78.6">D6</text>
<text x="224.8" y="83.7">D2</text>
<text x="250.2" y="83.7">D1</text>
<text x="250.2" y="81.2">D3</text>
<text x="250.2" y="78.6">D5</text>
<text x="43.9" y="88.8">A7</text>
<text x="43.9" y="86.3">A8</text>
<text x="85.1" y="86.3">A15</text>
<text x="85.1" y="88.8">BA0</text>
<text x="111.2" y="86.3">A8</text>
<text x="111.2" y="88.8">A7</text>
<text x="152.4" y="88.8">BA0</text>
<text x="152.4" y="86.3">A15</text>
<text x="179.1" y="86.3">A0</text>
<text x="205.1" y="86.3">GND</text>
<text x="224.8" y="86.3">D0</text>
<text x="250.2" y="86.3">GND</text>
<text x="43.9" y="91.3">A6</text>
<text x="43.9" y="93.9">A5</text>
<text x="85.1" y="93.9">BA2</text>
<text x="85.1" y="91.3">BA1</text>
<text x="111.2" y="91.3">A6</text>
<text x="111.2" y="93.9">A5</text>
<text x="152.4" y="91.3">BA1</text>
<text x="152.4" y="93.9">BA2</text>
<text x="43.9" y="99">A3</text>
<text x="43.9" y="101.5">A2</text>
<text x="43.9" y="96.4">A4</text>
<text x="85.1" y="99">BA4</text>
<text x="85.1" y="101.5">BA5</text>
<text x="85.1" y="96.4">BA3</text>
<text x="111.2" y="101.5">A2</text>
<text x="111.2" y="99">A3</text>
<text x="111.2" y="96.4">A4</text>
<text x="152.4" y="101.5">BA5</text>
<text x="152.4" y="96.4">BA3</text>
<text x="152.4" y="99">BA4</text>
<text x="174.6" y="99">CIC_CLK</text>
<text x="174.6" y="101.5">CIC_OUT</text>
<text x="204.5" y="101.5">CIC_IN</text>
<text x="204.5" y="99">CIC/RST</text>
<text x="43.9" y="104">A1</text>
<text x="43.9" y="106.6">A0</text>
<text x="85.1" y="106.6">BA7</text>
<text x="85.1" y="104">BA6</text>
<text x="111.2" y="104">A1</text>
<text x="111.2" y="106.6">A0</text>
<text x="152.4" y="104">BA6</text>
<text x="152.4" y="106.6">BA7</text>
<text x="175.3" y="104">/RESET</text>
<text x="178.4" y="106.6">/RD</text>
<text x="204.5" y="106.6">/IRQ</text>
<text x="204.5" y="104">/WR</text>
<text x="41.7" y="109.1">/IRQ</text>
<text x="43.7" y="111.7">D0</text>
<text x="85.1" y="111.7">D4</text>
<text x="85.1" y="109.1">/CE</text>
<text x="109" y="109.1">/IRQ</text>
<text x="111" y="111.7">D0</text>
<text x="152.4" y="109.1">/CE</text>
<text x="152.4" y="111.7">D4</text>
<text x="178.4" y="111.7">BA6</text>
<text x="178.4" y="109.1">/CE</text>
<text x="204.5" y="111.7">BA5</text>
<text x="204.5" y="109.1">BA7</text>
<text x="219.7" y="111.7">AUDIO_R 13</text>
<text x="249.6" y="111.7">AUDIO_L</text>
<text x="43.7" y="114.2">D1</text>
<text x="43.7" y="116.7">D2</text>
<text x="43.7" y="119.3">D3</text>
<text x="85.1" y="114.2">D5</text>
<text x="85.1" y="116.7">D6</text>
<text x="85.1" y="119.3">D7</text>
<text x="111" y="116.7">D2</text>
<text x="111" y="119.3">D3</text>
<text x="111" y="114.2">D1</text>
<text x="152.4" y="114.2">D5</text>
<text x="152.4" y="119.3">D7</text>
<text x="152.4" y="116.7">D6</text>
<text x="178.4" y="119.3">BA0</text>
<text x="178.4" y="116.7">BA2</text>
<text x="178.4" y="114.2">BA4</text>
<text x="204.5" y="119.3">GND</text>
<text x="204.5" y="116.7">BA1</text>
<text x="204.5" y="114.2">BA3</text>
<text x="220.3" y="114.2">EXPAND 15</text>
<text x="221" y="119.3">/PARD</text>
<text x="221" y="116.7">/WRAM</text>
<text x="249.6" y="114.2">REFRESH</text>
<text x="249.6" y="119.3">GND</text>
<text x="249.6" y="116.7">/PAWR</text>
<text x="38.5" y="124.4">CIC_OUT</text>
<text x="42.3" y="121.8">/RD</text>
<text x="85.1" y="121.8">/WR</text>
<text x="85.1" y="124.4">CIC_IN</text>
<text x="105.8" y="124.4">CIC_OUT</text>
<text x="109.6" y="121.8">/RD</text>
<text x="152.4" y="124.4">CIC_IN</text>
<text x="152.4" y="121.8">/WR</text>
<text x="38.3" y="126.9">CIC/RST</text>
<text x="39.1" y="129.4">/RESET</text>
<text x="42.9" y="132">Vcc</text>
<text x="85.1" y="132">Vcc</text>
<text x="85.1" y="126.9">CIC_CLK</text>
<text x="85.1" y="129.4">CLK</text>
<text x="105.6" y="126.9">CIC/RST</text>
<text x="106.4" y="129.4">/RESET</text>
<text x="110.2" y="132">Vcc</text>
<text x="152.4" y="129.4">CLK</text>
<text x="152.4" y="132">Vcc</text>
<text x="152.4" y="126.9">CIC_CLK</text>
<text x="42.6" y="137.1">PA0</text>
<text x="85.1" y="137.1">PA1</text>
<text x="109.9" y="137.1">PA0</text>
<text x="152.4" y="137.1">PA1</text>
<text x="171.4" y="134.5">Vcc</text>
<text x="219.7" y="132.6">Vcc</text>
<text x="42.6" y="139.6">PA2</text>
<text x="42.6" y="142.1">PA4</text>
<text x="85.1" y="139.6">PA3</text>
<text x="85.1" y="142.1">PA5</text>
<text x="109.9" y="142.1">PA4</text>
<text x="109.9" y="139.6">PA2</text>
<text x="152.4" y="139.6">PA3</text>
<text x="152.4" y="142.1">PA5</text>
<text x="219.7" y="143.4">GND</text>
<text x="38.6" y="144.7">AUDIO_L</text>
<text x="85.1" y="144.7">AUDIO_R</text>
<text x="105.9" y="144.7">AUDIO_L</text>
<text x="152.4" y="144.7">AUDIO_R</text>
</g>
</svg>
